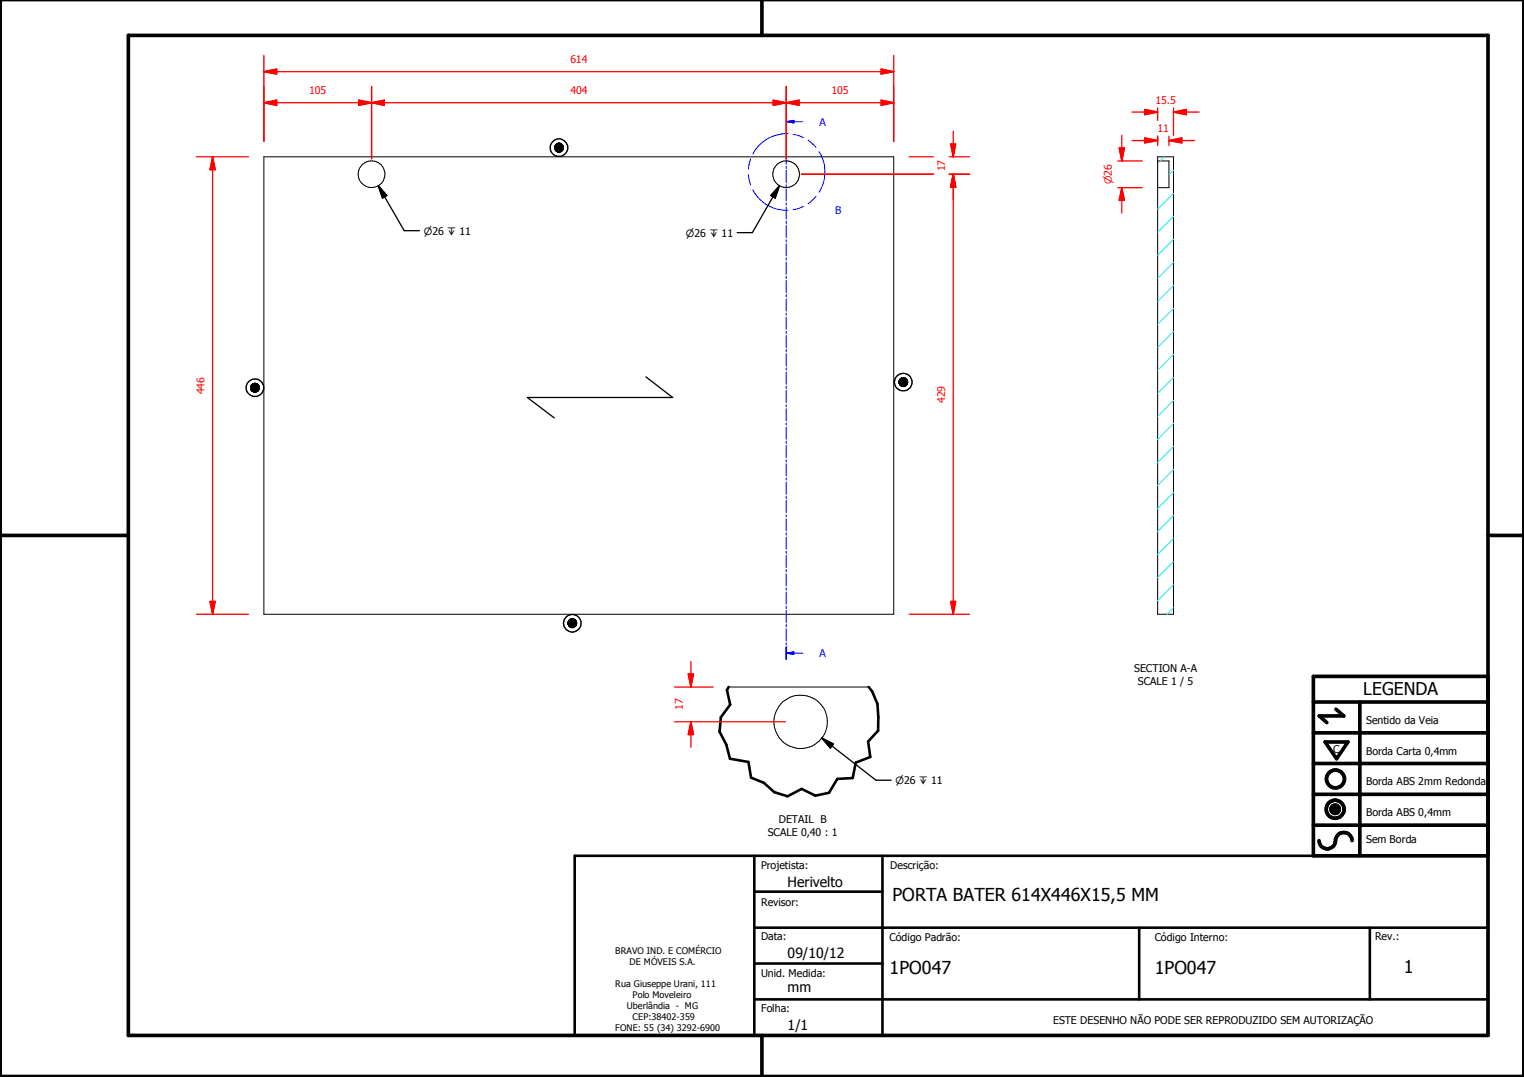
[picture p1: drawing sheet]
<svg xmlns="http://www.w3.org/2000/svg" width="297mm" height="210mm" viewBox="0 0 297 210" stroke-linecap="round" stroke-linejoin="round" font-family="sans-serif">
<g fill="none" stroke="#000" stroke-width=".19">
<path d="M51.4 30.6h122.8v89.1h-122.8zM108.1 28.7l1.7 .1zM108.1 28.8l1.7 .1zM108.1 28.9h1.7zM108.1 28.9l1.7 .1zM108.1 29h1.7zM108.1 28.6l1.7 .1h-1.7zM108.1 28.6h1.7v.1zM108.2 29h1.6zM108.2 29l1.5 .1zM108.2 29.1h1.5zM108.2 29.1l1.5 .1z"/>
<path d="M108.2 28.5l1.6 .1zM108.2 28.4l1.6 .1zM108.2 29.2h1.5zM108.2 29.2l1.4 .1zM108.2 28.4h1.5h-1.5zM108.2 28.4h1.5zM108.3 29.3h1.3zM108.3 28.3l1.4 .1zM108.3 29.3l1.2 .1zM108.3 28.2l1.3 .1zM108.4 29.4h1.1zM108.4 29.4l1 .1z"/>
<path d="M108.4 28.2h1.2zM108.5 29.5h.9zM108.5 28.1l1 .1h-1.1zM108.5 28.1l1 .1zM108.5 28.1h.9zM108.5 29.5h.8zM108.6 29.5h.7zM108.6 29.5l.6 .1zM108.6 28l.8 .1zM108.7 29.6h.5zM108.7 29.6h.4zM108.7 28h.6z"/>
<path d="M108.7 28h.5zM108.8 29.6h.3zM108.8 29.6h.2zM108.8 27.9l.4 .1zM108.8 27.9h.3zM108.9 29.6h.1zM108.9 27.9h.2zM108.9 27.9h.1zM225.6 31.4h.1M225.6 31.4h2.2v5.2h-2.2M225.6 30.6h3.1v89.1h-3.1zM48.8 75.5l1.7 .1z"/>
<path d="M48.8 75.6h1.7zM48.8 75.6l1.7 .1zM48.8 75.7l1.7 .1zM48.8 75.4l1.7 .1zM48.9 75.8h1.6zM48.9 75.8l1.6 .1zM48.9 75.3l1.6 .1zM48.9 75.9h1.6zM48.9 75.9l1.5 .1zM48.9 76h1.5zM48.9 76l1.5 .1zM48.9 75.2l1.6 .1z"/>
<path d="M48.9 75.1l1.6 .1zM49 76.1h1.4zM49 76.1l1.3 .1zM49 75.1h1.4zM49.1 76.2h1.2zM49.1 76.2h1.1zM49.1 75l1.3 .1zM49.1 74.9l1.2 .1zM49.1 74.9h1.1zM49.2 76.2h1zM49.2 76.2l.9 .1zM49.2 74.9h1z"/>
<path d="M49.3 76.3h.8zM49.3 76.3h.7zM49.3 74.8l.9 .1zM49.3 74.8h.8zM49.4 76.3h.6zM49.4 76.3l.5 .1zM49.4 74.8h.7zM49.4 74.8h.6zM49.4 76.4h.5zM49.4 74.8h.5zM49.5 76.4h.4zM49.5 76.4h.3z"/>
<path d="M49.5 74.8h.4zM49.6 76.4h.2zM49.6 74.7l.3 .1zM49.6 74.7h.2zM175.2 74.4l1.7 .1zM175.2 74.5h1.7zM175.2 74.5l1.7 .1zM175.2 74.6h1.7v.2zM175.2 74.6l1.7 .2h-1.6zM175.2 74.3l1.7 .1zM175.3 74.8h1.6zM175.3 74.8h1.5z"/>
<path d="M175.3 74.2l1.6 .1zM175.3 74.8l1.5 .1zM175.3 74.1l1.6 .1zM175.3 74.9h1.5zM175.3 74.9l1.4 .1zM175.3 74l1.5 .1zM175.4 75h1.3zM175.4 75l1.3 .1zM175.4 74h1.4zM175.4 75.1h1.3zM175.4 75.1h1.2zM175.4 73.9l1.3 .1z"/>
<path d="M175.4 73.9h1.3zM175.5 75.1h1.1zM175.5 73.9h1.2zM175.6 75.1h1zM175.6 75.1l.9 .1zM175.6 73.8l1 .1h-1.1zM175.6 73.8l1 .1zM175.6 73.8h1zM175.6 75.2h.9zM175.6 75.2l.8 .1zM175.6 73.7l1 .1zM175.6 73.7h.9z"/>
<path d="M175.7 75.3h.7zM175.7 75.3h.6zM175.7 73.7h.8zM175.7 73.7h.7zM175.8 75.3h.5zM175.8 75.3h.4zM175.8 73.7h.6zM175.8 73.7h.5zM175.9 75.3h.3zM175.9 75.3h.2zM175.9 73.7h.4zM175.9 73.7h.3z"/>
<path d="M176 75.3h.1zM176 73.6l.2 .1zM176 73.6h.1zM110.7 121.4l1.7 .1zM110.7 121.5h1.7zM110.7 121.5l1.6 .1zM110.7 121.6l1.6 .1zM110.7 121.3l1.7 .1zM110.7 121.7h1.6zM110.7 121.7l1.6 .1zM110.7 121.2l1.6 .1zM110.8 121.8l1.5 .1z"/>
<path d="M110.8 121.1l1.5 .1zM110.8 121.9h1.5zM110.8 121.9l1.4 .1zM110.8 121l1.5 .1zM110.8 121h1.5zM110.9 122h1.3zM110.9 121h1.4zM110.9 122l1.2 .1zM110.9 120.9l1.3 .1zM110.9 120.9h1.3zM111 122.1h1.1zM111 120.9h1.2z"/>
<path d="M111 122.1l1 .1zM111 120.8l1.1 .1zM111 120.8h1.1zM111.1 122.2h.9zM111.1 122.2h.8zM111.1 120.7l1 .1zM111.1 120.7h.9zM111.2 122.2h.7zM111.2 122.2l.6 .1zM111.2 120.7h.8zM111.2 120.7h.7zM111.3 122.3h.5z"/>
<path d="M111.3 122.3h.4zM111.3 120.6l.6 .1zM111.3 120.6h.5zM111.4 122.3h.3zM111.4 122.3h.2zM111.4 120.6h.4zM111.4 120.6h.3zM111.5 122.3h.1zM111.5 120.6h.2zM111.5 120.6h.1zM142 133.9h27.3M259.4 157.6l1.6 .1z"/>
<path d="M259.4 157.7l1.6 .1zM259.4 157.8l1.6 .1zM259.4 157.9h1.6v.1zM259.4 157.9l1.6 .1h-1.5zM259.4 157.6h1.6zM259.5 158h1.5zM259.5 158l1.4 .1zM259.5 157.5l1.5 .1zM259.5 158.1h1.4zM259.5 157.4l1.5 .1zM259.5 158.1l1.4 .1zM259.5 157.3l1.4 .1z"/>
<path d="M259.6 158.2h1.3zM259.6 158.2h1.2zM259.6 157.2l1.3 .1zM259.6 158.2l1.2 .1zM259.6 157.2h1.3zM259.7 158.3h1.1zM259.7 158.3l1 .1zM259.7 157.1l1.1 .1zM259.7 157.1h1.1zM259.8 158.4h.9zM259.8 158.4h.8zM259.8 157.1h1z"/>
<path d="M259.8 157.1h.9zM259.8 158.4l.8 .1zM259.8 157l.9 .1zM259.8 157h.8zM259.9 158.5h.7zM259.9 158.5h.6zM259.9 157h.7zM260 158.5h.5zM260 158.5h.4zM260 157h.6zM260.1 158.5h.3zM260.1 158.5h.2z"/>
<path d="M260.1 156.9l.4 .1zM260.1 156.9h.3zM260.1 156.9h.2z"/>
<circle cx="72.4" cy="34" r="2.61"/>
<circle cx="153.2" cy="33.9" r="2.6"/>
<circle cx="156.1" cy="140.7" r="5.2"/>
</g>
<path d="M142 133.9l-.3 .6 .6 2.8-1.8 2.5-.3 2.8 1.4 2.5 .7 2.8 3.6 .6 .5 3.1 2.5 1 2 1.8 2.6 .8 2.7-1.4 2.7 1.3 2.7-.6 1.6-2.7 3-.2 .6-3 2.8-1.1-.4-3 2-2.1v-2.6l-.2-2.6-1-2.4-.7-.9M112 166.8h178v35h-178zM147 173.8h25M147 166.8v35M172 166.8v35M147 194.8h143M147 180.8h143M147 187.8h25M222 180.8v14M267 180.8v14" fill="none" stroke="#000" stroke-width=".51"/>
<g fill="#000">
<path d="M108.1 28.6l1.7 .1h-1.7zM108.1 28.6h1.7v.1zM108.2 28.5l1.6 .1zM108.2 28.4l1.6 .1zM108.2 28.4h1.5h-1.5zM108.2 28.4h1.5zM108.3 28.3l1.4 .1zM108.3 28.2l1.3 .1zM108.4 28.2h1.2zM108.5 28.1l1 .1h-1.1zM108.5 28.1l1 .1zM108.5 28.1h.9z"/>
<path d="M108.6 28l.8 .1zM108.7 28h.6zM108.7 28h.5zM108.8 27.9l.4 .1zM108.8 27.9h.3zM108.9 27.9h.2zM108.9 27.9h.1zM108.8 29.6h.2zM108.9 29.6h.1zM108.7 29.6h.4zM108.8 29.6h.3zM108.6 29.5l.6 .1z"/>
<path d="M108.7 29.6h.5zM108.5 29.5h.8zM108.6 29.5h.7zM108.5 29.5h.9zM108.4 29.4l1 .1zM108.3 29.3l1.2 .1zM108.4 29.4h1.1zM108.3 29.3h1.3zM108.2 29.2l1.4 .1zM108.2 29.1l1.5 .1zM108.2 29.2h1.5zM108.2 29l1.5 .1z"/>
<path d="M108.2 29.1h1.5zM108.1 28.9l1.7 .1zM108.1 29h1.7zM108.2 29h1.6zM108.1 28.7l1.7 .1zM108.1 28.8l1.7 .1zM108.1 28.9h1.7zM48.8 75.4l1.7 .1zM48.9 75.3l1.6 .1zM48.9 75.2l1.6 .1zM48.9 75.1l1.6 .1zM49 75.1h1.4z"/>
<path d="M49.1 75l1.3 .1zM49.1 74.9l1.2 .1zM49.1 74.9h1.1zM49.2 74.9h1zM49.3 74.8l.9 .1zM49.3 74.8h.8zM49.4 74.8h.7zM49.4 74.8h.6zM49.4 74.8h.5zM49.5 74.8h.4zM49.6 74.7l.3 .1zM49.6 74.7h.2z"/>
<path d="M49.5 76.4h.3zM49.6 76.4h.2zM49.4 76.4h.5zM49.5 76.4h.4zM49.4 76.3l.5 .1zM49.3 76.3h.7zM49.4 76.3h.6zM49.2 76.2l.9 .1zM49.3 76.3h.8zM49.1 76.2h1.1zM49.2 76.2h1zM49 76.1l1.3 .1z"/>
<path d="M49.1 76.2h1.2zM48.9 76l1.5 .1zM49 76.1h1.4zM48.9 75.9l1.5 .1zM48.9 76h1.5zM48.9 75.8l1.6 .1zM48.9 75.9h1.6zM48.8 75.5l1.7 .1zM48.8 75.6h1.7zM48.8 75.6l1.7 .1zM48.8 75.7l1.7 .1zM48.9 75.8h1.6z"/>
<path d="M175.2 74.3l1.7 .1zM175.3 74.2l1.6 .1zM175.3 74.1l1.6 .1zM175.3 74l1.5 .1zM175.4 74h1.4zM175.4 73.9l1.3 .1zM175.4 73.9h1.3zM175.5 73.9h1.2zM175.6 73.8l1 .1h-1.1zM175.6 73.8l1 .1zM175.6 73.8h1zM175.6 73.7l1 .1z"/>
<path d="M175.6 73.7h.9zM175.7 73.7h.8zM175.7 73.7h.7zM175.8 73.7h.6zM175.8 73.7h.5zM175.9 73.7h.4zM175.9 73.7h.3zM176 73.6l.2 .1zM176 73.6h.1zM175.9 75.3h.2zM176 75.3h.1zM175.8 75.3h.4z"/>
<path d="M175.9 75.3h.3zM175.7 75.3h.6zM175.8 75.3h.5zM175.6 75.2l.8 .1zM175.7 75.3h.7zM175.6 75.1l.9 .1zM175.6 75.2h.9zM175.5 75.1h1.1zM175.6 75.1h1zM175.4 75.1h1.2zM175.4 75l1.3 .1zM175.4 75.1h1.3z"/>
<path d="M175.3 74.9l1.4 .1zM175.4 75h1.3zM175.3 74.8l1.5 .1zM175.3 74.9h1.5zM175.3 74.8h1.5zM175.2 74.5l1.7 .1zM175.2 74.6h1.7v.2zM175.2 74.6l1.7 .2h-1.6zM175.3 74.8h1.6zM175.2 74.4l1.7 .1zM175.2 74.5h1.7zM110.7 121.3l1.7 .1z"/>
<path d="M110.7 121.2l1.6 .1zM110.8 121.1l1.5 .1zM110.8 121l1.5 .1zM110.8 121h1.5zM110.9 121h1.4zM110.9 120.9l1.3 .1zM110.9 120.9h1.3zM111 120.9h1.2zM111 120.8l1.1 .1zM111 120.8h1.1zM111.1 120.7l1 .1zM111.1 120.7h.9z"/>
<path d="M111.2 120.7h.8zM111.2 120.7h.7zM111.3 120.6l.6 .1zM111.3 120.6h.5zM111.4 120.6h.4zM111.4 120.6h.3zM111.5 120.6h.2zM111.5 120.6h.1zM111.4 122.3h.2zM111.5 122.3h.1zM111.3 122.3h.4zM111.4 122.3h.3z"/>
<path d="M111.2 122.2l.6 .1zM111.3 122.3h.5zM111.1 122.2h.8zM111.2 122.2h.7zM111 122.1l1 .1zM111.1 122.2h.9zM111 122.1h1.1zM110.9 122l1.2 .1zM110.9 122h1.3zM110.8 121.9l1.4 .1zM110.7 121.7l1.6 .1zM110.8 121.8l1.5 .1z"/>
<path d="M110.8 121.9h1.5zM110.7 121.5l1.6 .1zM110.7 121.6l1.6 .1zM110.7 121.7h1.6zM110.7 121.4l1.7 .1zM110.7 121.5h1.7zM259.4 157.6h1.6zM259.5 157.5l1.5 .1zM259.5 157.4l1.5 .1zM259.5 157.3l1.4 .1zM259.6 157.2l1.3 .1zM259.6 157.2h1.3z"/>
<path d="M259.7 157.1l1.1 .1zM259.7 157.1h1.1zM259.8 157.1h1zM259.8 157.1h.9zM259.8 157l.9 .1zM259.8 157h.8zM259.9 157h.7zM260 157h.6zM260.1 156.9l.4 .1zM260.1 156.9h.3zM260.1 156.9h.2zM260.1 158.5h.2z"/>
<path d="M260 158.5h.4zM260.1 158.5h.3zM259.9 158.5h.6zM260 158.5h.5zM259.8 158.4l.8 .1zM259.9 158.5h.7zM259.8 158.4h.8zM259.7 158.3l1 .1zM259.8 158.4h.9zM259.6 158.2l1.2 .1zM259.7 158.3h1.1zM259.6 158.2h1.2z"/>
<path d="M259.5 158.1l1.4 .1zM259.6 158.2h1.3zM259.5 158l1.4 .1zM259.5 158.1h1.4zM259.4 157.9l1.6 .1h-1.5zM259.5 158h1.5zM259.4 157.6l1.6 .1zM259.4 157.7l1.6 .1zM259.4 157.8l1.6 .1zM259.4 157.9h1.6v.1z"/>
</g>
<g fill="none" stroke="#000" stroke-width=".71">
<path d="M148.5 0v6.9M297 -.1v209.9h-297v-209.9M25 6.9h265v194.9h-265zM0 104.4h25M290 104.4h7M256 136.8h34M260.4 138.2l1.5 1.3h-4.8l1.5 1.3M265 136.8v30M290 131.8h-34v35h34M256 154.8h34M256 148.8h34M256 142.8h34"/>
<path d="M258.3 144.6h4.4l-2.2 3.3zM256 160.8h34M257.1 163.8a1.62 1.62 0 0 0 1.8 1.6 1.62 1.62 0 0 0 1.4-1.9 1.63 1.63 0 0 1 1.7-1.2 1.63 1.63 0 0 1 1.5 1.5M148.5 201.8v8"/>
<circle cx="260.2" cy="157.7" r="1.76"/>
<circle cx="260.2" cy="157.7" r=".82"/>
<circle cx="260.3" cy="151.8" r="1.76"/>
</g>
<g fill="none" stroke="#00f" stroke-width=".19">
<path d="M153.2 22.5v2.4M153.2 25.2v.5M153.2 26.1v2.3M153.2 28.8v.5M153.2 29.7v2.3M153.2 32.4v.5M153.2 33.2v2.4M153.2 36v.4M153.2 36.8v2.4M153.2 39.5v.5M153.2 23.7h1.5M153.2 40.4v2.3"/>
<path d="M153.2 43.1v.5M153.2 43.9v2.4M153.2 46.7v.5M153.2 47.5v2.4M153.2 50.2v.5M153.2 51.1v2.4M153.2 53.8v.5M153.2 54.7v2.3M153.2 57.4v.5M153.2 58.3v2.3M153.2 61v.4M153.2 61.8v2.4"/>
<path d="M153.2 64.6v.4M153.2 65.4v2.4M153.2 68.1v.5M153.2 69v2.3M153.2 71.7v.4M153.2 72.5v2.4M153.2 75.3v.4M153.2 76.1v2.4M153.2 78.9v.4M153.2 79.7v2.3M153.2 82.4v.4M153.2 83.2v2.4"/>
<path d="M153.2 86v.4M153.2 86.8v2.4M153.2 89.6v.4M153.2 90.4v2.4M153.2 93.1v.5M153.2 93.9v2.5M153.2 96.7v.5M153.2 97.5v2.4M153.2 100.3v.5M153.2 101.1v2.4M153.2 103.8v.5M153.2 104.7v2.4"/>
<path d="M153.2 107.4v.5M153.2 108.2v2.4M153.2 111v.5M153.2 111.8v2.4M153.2 114.6v.4M153.2 115.4v2.4M153.2 118.2v.4M153.2 119v2.3M153.2 121.7v.5M153.2 122.6v2.3M153.2 125.3v.4M153.2 126.1v2.4"/>
</g>
<path d="M153.2 22.5v2.4M153.2 126.1v2.4" fill="none" stroke="#00f" stroke-width=".3"/>
<path d="M153.2 23.7l1.5-.2v.5z" fill="#00f"/>
<path d="M153.2 23.7l1.5-.2v.5zM154.7 23.7h1.8M153.2 127.3h1.5" fill="none" stroke="#00f" stroke-width=".19"/>
<path d="M153.2 127.3l1.5-.3v.6z" fill="#00f"/>
<path d="M145.9 34l.4 2.1M146.3 30.9l-.4 2.1M146.7 37a7.3 7.3 0 0 0 6.9 4M153.6 26a7.4 7.4 0 0 0-6.9 4M154.6 26.2l2 .6M157.5 27.3l1.5 1.4M159 38.3l-1.5 1.4M159.6 29.5a7.4 7.4 0 0 1 0 8M156.6 40.2l-1 .4-1 .3M153.2 127.3l1.5-.3v.6zM154.7 127.3h1.8" fill="none" stroke="#00f" stroke-width=".19"/>
<g fill="none" stroke="#0ff" stroke-width=".19">
<path d="M226.9 30.6l-.8 .8M228.7 37.7l-3.1 3.1M228.7 33.2l-.9 .9M228.7 55.6l-3.1 3.1M228.7 51.1l-3.1 3.1M228.7 46.7l-3.1 3M228.7 42.2l-3.1 3.1M228.7 78.1l-3.1 3.1M228.7 73.6l-3.1 3.1M228.7 69.1l-3.1 3.1M228.7 64.6l-3.1 3.1M228.7 60.1l-3.1 3.1"/>
<path d="M228.7 96l-3.1 3.1M228.7 91.5l-3.1 3.1M228.7 87l-3.1 3.2M228.7 82.5l-3.1 3.1M228.7 118.4l-1.2 1.3M228.7 114l-3.1 3.1M228.7 109.5l-3.1 3.1M228.7 105l-3.1 3.1M228.7 100.5l-3.1 3.1"/>
</g>
<path d="M134.7 131.4v2.5" fill="none" stroke="#f00" stroke-width=".25"/>
<path d="M134.2 131.4h1l-.5 2.5z" fill="#f00"/>
<path d="M134.2 131.4h1l-.5 2.5zM134.7 140.7v2.5" fill="none" stroke="#f00" stroke-width=".25"/>
<path d="M134.7 140.7l.5 2.5h-1z" fill="#f00"/>
<path d="M51.4 20h2.5M131.5 133.9h7.5M134.7 128.9v2.5M131.5 140.7h21.6M134.7 140.7l.5 2.5h-1zM134.7 143.2v2.5" fill="none" stroke="#f00" stroke-width=".25"/>
<path d="M73.7 36.2l1.7 1.9-.9 .5zM73.7 36.2l5.1 8.8h2.9M151.9 36.2l-.8 2.4-.9-.5zM151.9 36.2l-5.3 9.1h-2.9M160.2 143.8l2.2 1.2-.6 .8zM160.2 143.8l10.5 8.3h3" fill="none" stroke="#000" stroke-width=".25"/>
<path d="M73.7 36.2l1.7 1.9-.9 .5zM151.9 36.2l-.8 2.4-.9-.5zM160.2 143.8l2.2 1.2-.6 .8z" fill="#000"/>
<path d="M51.4 20l2.5-.5v1z" fill="#f00"/>
<path d="M51.4 20l2.5-.5v1zM69.9 20h2.5" fill="none" stroke="#f00" stroke-width=".25"/>
<path d="M69.9 19.5l2.5 .5-2.5 .5z" fill="#f00"/>
<path d="M51.4 16.8v10.8M69.9 19.5l2.5 .5-2.5 .5zM72.4 16.8v14.1M53.9 20h16M72.4 20h2.5" fill="none" stroke="#f00" stroke-width=".25"/>
<path d="M72.4 20l2.5-.5v1z" fill="#f00"/>
<path d="M72.4 20l2.5-.5v1zM150.7 20h2.5" fill="none" stroke="#f00" stroke-width=".25"/>
<path d="M150.7 19.5l2.5 .5-2.5 .5z" fill="#f00"/>
<path d="M72.4 16.8v14.1M150.7 19.5l2.5 .5-2.5 .5zM153.2 16.8v14.1M74.9 20h75.8M153.2 20h2.5" fill="none" stroke="#f00" stroke-width=".25"/>
<path d="M153.2 20l2.5-.5v1z" fill="#f00"/>
<path d="M153.2 20l2.5-.5v1zM171.7 20h2.5" fill="none" stroke="#f00" stroke-width=".25"/>
<path d="M171.7 19.5l2.5 .5-2.5 .5z" fill="#f00"/>
<path d="M51.4 14h2.5M153.2 16.8v14.1M171.7 19.5l2.5 .5-2.5 .5zM174.2 16.8v10.8M155.7 20h16" fill="none" stroke="#f00" stroke-width=".25"/>
<path d="M51.4 14l2.5-.5v.9z" fill="#f00"/>
<path d="M51.4 14l2.5-.5v.9zM171.7 14h2.5" fill="none" stroke="#f00" stroke-width=".25"/>
<path d="M171.7 13.5l2.5 .5-2.5 .4z" fill="#f00"/>
<path d="M51.4 10.8v16.8M53.9 14h117.8M171.7 13.5l2.5 .5-2.5 .4zM174.2 10.8v16.8M41.4 117.2v2.5" fill="none" stroke="#f00" stroke-width=".25"/>
<path d="M40.9 117.2h1l-.5 2.5z" fill="#f00"/>
<path d="M41.4 30.6v2.5M40.9 117.2h1l-.5 2.5z" fill="none" stroke="#f00" stroke-width=".25"/>
<path d="M41.4 30.6l.5 2.5h-1z" fill="#f00"/>
<path d="M38.3 30.6h10.1M41.4 30.6l.5 2.5h-1zM41.4 33.1v84.1M38.3 119.7h10.1M185.8 117.2v2.5" fill="none" stroke="#f00" stroke-width=".25"/>
<path d="M185.3 117.2h1l-.5 2.5z" fill="#f00"/>
<path d="M185.8 34v2.4M185.3 117.2h1l-.5 2.5z" fill="none" stroke="#f00" stroke-width=".25"/>
<path d="M185.8 34l.5 2.4h-1z" fill="#f00"/>
<path d="M156.2 34h25.7M185 34h4M185.8 34l.5 2.4h-1zM185.8 34v83.2M177.2 119.7h11.8" fill="none" stroke="#f00" stroke-width=".25"/>
<path d="M185.8 34l.5 2.4h-1z" fill="#f00"/>
<path d="M185.8 34l.5 2.4h-1zM185.8 28.1v2.5" fill="none" stroke="#f00" stroke-width=".25"/>
<path d="M185.3 28.1h1l-.5 2.5z" fill="#f00"/>
<path d="M156.2 34h25.7M177.2 30.6h4.7M185 30.6h4M185 34h4M185.3 28.1h1l-.5 2.5zM185.8 25.6v2.5M185.8 36.4v2.5M223.1 27.4h2.5" fill="none" stroke="#f00" stroke-width=".25"/>
<g fill="none" stroke="#000" stroke-width=".25">
<path d="M125.9 73.4l5.2 4.1h-28.3l5.2 3.9"/>
<circle cx="109" cy="28.8" r=".84"/>
<circle cx="109" cy="28.8" r="1.72"/>
<circle cx="49.7" cy="75.6" r=".84"/>
<circle cx="49.7" cy="75.6" r="1.71"/>
<circle cx="176.1" cy="74.5" r=".85"/>
<circle cx="176.1" cy="74.5" r="1.72"/>
<circle cx="111.6" cy="121.5" r="1.71"/>
<circle cx="111.6" cy="121.4" r=".85"/>
</g>
<path d="M223.1 26.9l2.5 .5-2.5 .5z" fill="#f00"/>
<path d="M223.1 26.9l2.5 .5-2.5 .5zM227.8 27.4h2.5" fill="none" stroke="#f00" stroke-width=".25"/>
<path d="M227.8 27.4l2.5-.5v1z" fill="#f00"/>
<path d="M220.6 27.4h2.5M225.6 26.5v1.9M227.8 27.4l2.5-.5v1zM227.8 26.5v1.9M228.7 21.8h2.5M230.3 27.4h2.5" fill="none" stroke="#f00" stroke-width=".25"/>
<path d="M228.7 21.8l2.5-.5v1.1z" fill="#f00"/>
<path d="M223.1 21.8h2.5M228.7 21.8l2.5-.5v1.1z" fill="none" stroke="#f00" stroke-width=".25"/>
<path d="M223.1 21.3l2.5 .5-2.5 .6z" fill="#f00"/>
<path d="M218.6 28.8v2.6M220.6 21.8h2.5M223.1 21.3l2.5 .5-2.5 .6zM225.6 21v2.5M225.6 26.5v1.1M228.7 21v5.4M231.2 21.8h2.5" fill="none" stroke="#f00" stroke-width=".25"/>
<path d="M218.1 28.8h1.1l-.6 2.6z" fill="#f00"/>
<path d="M218.1 28.8h1.1l-.6 2.6zM218.6 36.6v2.4" fill="none" stroke="#f00" stroke-width=".25"/>
<path d="M218.6 36.6l.6 2.4h-1.1z" fill="#f00"/>
<path d="M217.9 31.4h4.7M217.9 36.6h4.7M218.6 36.6l.6 2.4h-1.1zM218.6 26.4v2.4M218.6 39v2.5" fill="none" stroke="#f00" stroke-width=".25"/>
<g font-size="3.5">
<text x="173.9" y="175.7">PORTA BATER 614X446X15,5 MM</text>
<text x="173.4" y="189.7">1PO047</text>
<text x="225.1" y="189.7">1PO047</text>
<text x="273.6" y="189.7">1</text>
</g>
<text font-size="3.4" x="265.7" y="135.4">LEGENDA</text>
<g font-size="2.7">
<text x="153.5" y="172.8">Herivelto</text>
<text x="153.5" y="186.6">09/10/12</text>
<text x="153.5" y="193.4">mm</text>
<text x="153.5" y="200.8">1/1</text>
</g>
<g font-size="2.1" fill="#f00">
<text x="111.2" y="12.4">614</text>
<text x="60.3" y="18.4">105</text>
<text x="111.2" y="18.4">404</text>
<text x="162" y="18.4">105</text>
<text x="225.2" y="20.3">15.5</text>
<text x="225.6" y="25.8">11</text>
<text x="184.2" y="33.4" transform="rotate(-90 184.2 33.4)">17</text>
<text x="39.8" y="76.8" transform="rotate(-90 39.8 76.8)">446</text>
<text x="184.2" y="78.6" transform="rotate(-90 184.2 78.6)">429</text>
<text x="133.1" y="138.4" transform="rotate(-90 133.1 138.4)">17</text>
</g>
<g font-size="2.1" fill="#00f">
<text x="159.7" y="24.5">A</text>
<text x="162.8" y="41.7">B</text>
<text x="159.7" y="128.1">A</text>
</g>
<g font-size="2.1">
<text x="221.1" y="131">SECTION A-A</text>
<text x="221.8" y="133.4">SCALE 1 / 5</text>
<text x="266.3" y="141.1">Sentido da Veia</text>
<text x="259.8" y="146.7">C</text>
<text x="266.3" y="147.2">Borda Carta 0,4mm</text>
<text x="266.3" y="153.1">Borda ABS 2mm Redonda</text>
<text x="151.8" y="160.4">DETAIL B</text>
<text x="266.3" y="159">Borda ABS 0,4mm</text>
<text x="149.6" y="162.9">SCALE 0,40 : 1</text>
<text x="266.3" y="164.4">Sem Borda</text>
<text x="148.4" y="169.3">Projetista:</text>
<text x="173.5" y="169.5">Descrição:</text>
<text x="148.4" y="176.6">Revisor:</text>
<text x="148.4" y="183.2">Data:</text>
<text x="173.4" y="183.3">Código Padrão:</text>
<text x="225.1" y="183.3">Código Interno:</text>
<text x="268" y="183.2">Rev.:</text>
<text x="148.4" y="190.5">Unid. Medida:</text>
<text x="148.4" y="197.2">Folha:</text>
<text x="205.3" y="199.5">ESTE DESENHO NÃO PODE SER REPRODUZIDO SEM AUTORIZAÇÃO</text>
</g>
<text font-size="1.9" fill="#f00" x="216.7" y="35.9" transform="rotate(-90 216.7 35.9)">⌀26</text>
<g font-size="1.9">
<text x="82.6" y="45.7">⌀26 ↧ 11</text>
<text x="133.7" y="46.1">⌀26 ↧ 11</text>
<text x="174.5" y="152.8">⌀26 ↧ 11</text>
</g>
<g font-size="1.8">
<text x="119.9" y="186">BRAVO IND. E COMÉRCIO</text>
<text x="122.7" y="188.1">DE MÓVEIS S.A.</text>
<text x="119.9" y="192.4">Rua Giuseppe Urani, 111</text>
<text x="122.2" y="196.7">Uberlândia - MG</text>
<text x="123.3" y="194.6">Polo Moveleiro</text>
<text x="119.9" y="201">FONE: 55 (34) 3292-6900</text>
<text x="123.3" y="198.8">CEP:38402-359</text>
</g>
</svg>
